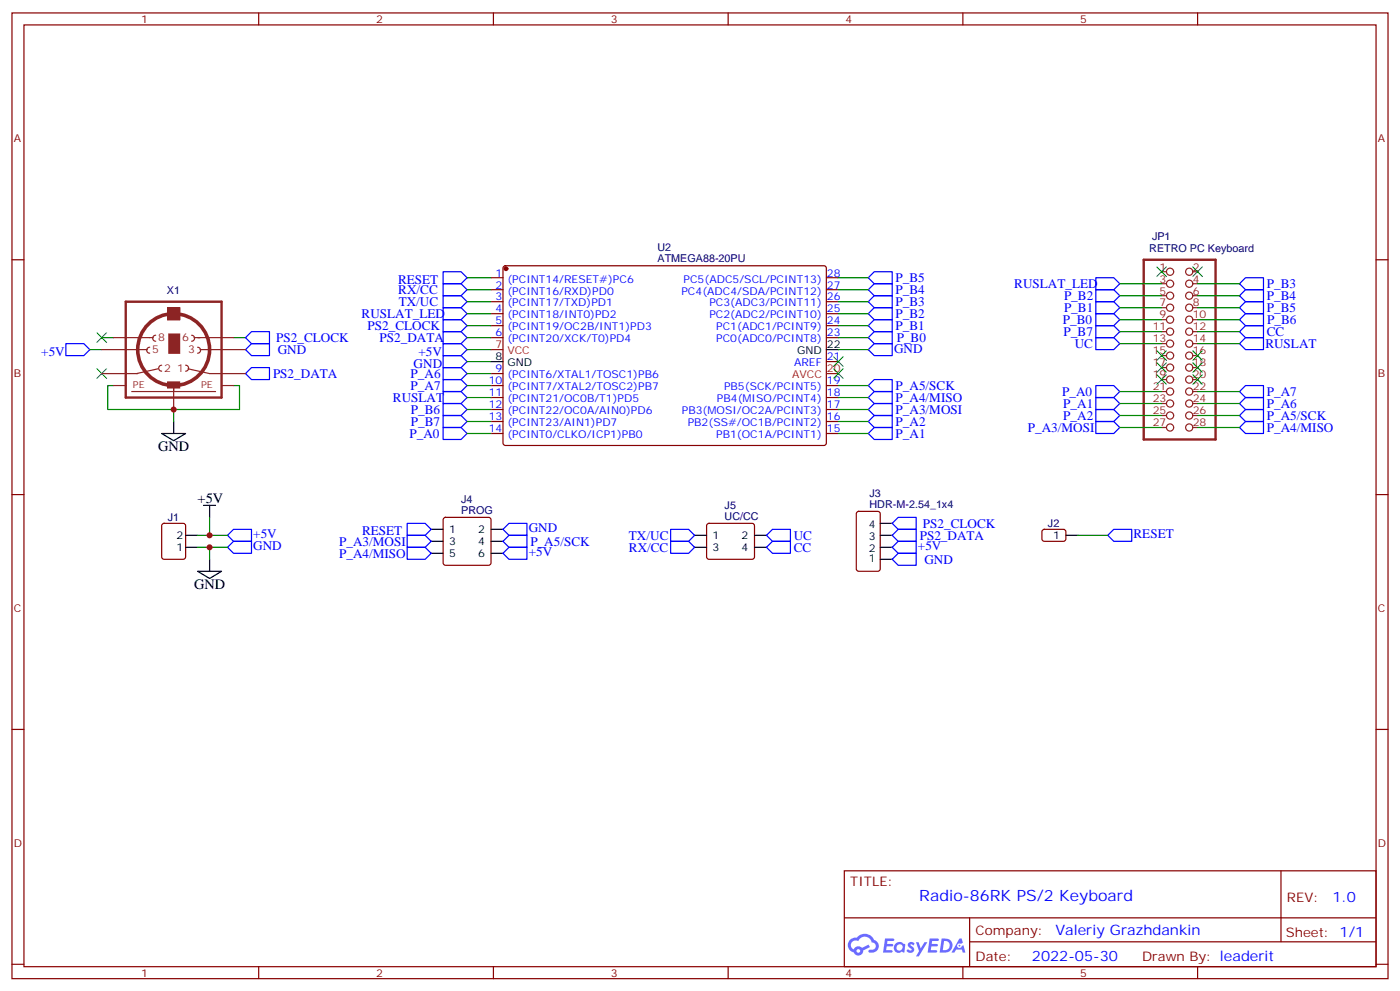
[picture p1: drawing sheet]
<svg xmlns="http://www.w3.org/2000/svg" width="412mm" height="292mm" viewBox="0 0 412 292" stroke-linecap="round" stroke-linejoin="round" font-family="sans-serif">
<g fill="none" stroke="#870000" stroke-width=".35">
<path d="M3.5 3.8h405.4v284.3h-405.4zM7.1 7.3h398.2v277.3h-398.2zM76.2 3.8v3.5M145.3 3.8v3.5M214.5 3.8v3.5M283.6 3.8v3.5M352.8 3.8v3.5M3.5 76.5h3.6M405.3 76.5h3.6M3.5 145.6h3.6M405.3 145.6h3.6M3.5 214.8h3.6"/>
<path d="M405.3 214.8h3.6M248.7 256.4h156.6v28.2h-156.6zM377.3 256.4v20.9M248.7 270.2h156.5M285.6 277.3h119.6M285.6 270.2v14.2M3.5 283.9h3.6M76.2 284.6v3.5M145.3 284.6v3.5M214.5 284.6v3.5M283.6 284.6v3.5M352.8 284.6v3.5"/>
<path d="M405.3 283.9h3.6"/>
</g>
<g fill="#5487ff">
<path d="M267.7 277.6a1.22 1.22 0 0 1 1.7 .2l-.4 .6a.47 .47 0 0 0-.3-.4 .47 .47 0 0 0-.5 .2l.1 .2a1.14 1.14 0 0 1 .8 1.8 1.14 1.14 0 0 1-1.9 0l-.2-.2 .5-.6 .7 .5a.29 .29 0 0 0 .3-.3 .29 .29 0 0 0-.2-.3 1.04 1.04 0 0 1-.6-1.7z"/>
<path d="M260.7 276.3h2.4l.3 .2-.2 .5-1.8 .1-.1 .8h1.5l.3 .4-.3 .4h-1.6l-.2 1.1h1.7l.2 .3-.2 .3-2.6 .1z"/>
<path d="M273.8 276.3h2.4l.3 .2-.1 .5-1.8 .1-.2 .8h1.6l.3 .4-.4 .4h-1.6l-.1 1.1h1.7l.2 .3-.2 .3-2.6 .1z"/>
<path d="M282.6 276.3h.7l.3 1.3-.6 .3a.69 .69 0 0 0-1 .3 .69 .69 0 0 0 .4 .9 .69 .69 0 0 0 .9-.6l.5-.2 .6 2.2h-.8l-.2-.9h-1.8l-.5 .9h-.8z"/>
<path d="M269.8 277.4h.8l.6 1.8 1.1-1.8h.9l-2.6 4.2h-.8l.9-1.5z"/>
<path d="M277.4 276.3l-.6 4.2h1.3a2.11 2.11 0 0 0 2.5-2.1 2.11 2.11 0 0 0-2.5-2.1zM278.1 277.1a1.39 1.39 0 0 1 1.7 1.4 1.39 1.39 0 0 1-1.8 1.3h-.3z"/>
<path d="M263.7 277.9a1.54 1.54 0 0 0-.1 2.2 1.54 1.54 0 0 0 2.2 .1l.6 .3 .3-2.3-.2-.3h-.4a1.49 1.49 0 0 0-2.4 0zM264 278.9a.94 .94 0 0 1 1.8 0 .94 .94 0 0 1-1.8 0z"/>
<path d="M250.4 276.7a2.18 2.18 0 0 0 1.1 3.7 1.44 1.44 0 0 0 1.6 .9 1.44 1.44 0 0 0 1.2-1.4l2-1.1-.5-.7-1.9 1a1.47 1.47 0 0 0-2.4 .4 1.39 1.39 0 0 1-.7-1.9 1.39 1.39 0 0 1 2-.5 2.12 2.12 0 0 1 2.2-1.3 2.12 2.12 0 0 1 1.9 1.7 1.14 1.14 0 0 1 1.1 1.4 1.14 1.14 0 0 1-1.7 .7 .43 .43 0 0 0-.5 .4 .43 .43 0 0 0 .4 .5 1.98 1.98 0 0 0 2.5-1.2 1.98 1.98 0 0 0-1.2-2.6 3.1 3.1 0 0 0-5.3-.6l-.9 .1zM252.3 280a.55 .55 0 0 1 1.1 0 .55 .55 0 0 1-1.1 0z"/>
<circle cx="282.6" cy="278.4" r=".26"/>
</g>
<g fill="none" stroke="#870000" stroke-width=".35">
<path d="M148.4 78.5l.5-.3 94.1 .1 .4 .7v51.7l-.7 .5-94.1-.1-.4-.6v-51.5zM144.6 81.8h3.6M144.6 85.3h3.6M144.6 88.8h3.6M144.6 92.4h3.6M144.6 95.9h3.6M144.6 99.4h3.6M243.4 81.8h3.5M243.4 85.3h3.5M243.4 88.8h3.5M243.4 92.4h3.5M243.4 95.9h3.5"/>
<path d="M243.4 99.4h3.5M144.6 110h3.6M144.6 113.5h3.6M144.6 117.1h3.6M243.4 113.5h3.5M243.4 117.1h3.5M243.4 106.5h3.5M144.6 120.6h3.6M144.6 124.1h3.6M144.6 127.6h3.6M243.4 120.6h3.5M243.4 124.1h3.5"/>
<path d="M243.4 127.6h3.5M47.9 154.3l.4-.2h5.7l.6 .4 .1 9.5-.5 .6-5.9 .1-.6-.5-.1-9.4zM130.8 152.5l.4-.2h12.7l.5 .2 .2 .5v12.7l-.2 .5-.5 .2h-12.7l-.5-.2-.2-.5v-12.7zM208.4 154.3l.4-.2h12.7l.5 .2 .2 .5v9.4l-.7 .5-12.9-.1-.5-.6v-9.2zM252.5 150.8l.4-.2h5.7l.6 .4 .1 16.5-.5 .6-5.9 .1-.6-.5-.1-16.4zM307.2 156.1l.4-.2h5.9l.5 .7-.1 2.4-.6 .4-6-.1-.4-.6v-2.1z"/>
</g>
<circle cx="149" cy="79.1" r=".53" fill="#870000" stroke="#870000" stroke-width=".35"/>
<path d="M144.6 102.9h3.6M243.4 110h3.5" fill="none" stroke="#f00" stroke-width=".35"/>
<g fill="none" stroke="#000" stroke-width=".35">
<path d="M144.6 106.5h3.6M243.4 102.9h3.5M47.6 127.6h7.1l-3.5 2.2zM51.2 124.1v3.5M54.7 157.6h3.5M60 148.8h3.5M61.7 148.8v3.5M127 155.9h3.5M127 159.4h3.5M144.6 155.9h3.6M144.6 159.4h3.6M204.6 157.6h3.5"/>
<path d="M222.2 157.6h3.6M259.3 157.6h3.5M259.3 154.1h3.5M314 157.6h3.5M54.7 161.1h3.5M58.2 168.2h7.1l-3.6 2.1zM61.7 164.7v3.5M127 162.9h3.5M144.6 162.9h3.6M204.6 161.1h3.5M222.2 161.1h3.6M259.3 161.1h3.5"/>
<path d="M259.3 164.7h3.5"/>
</g>
<g fill="none" stroke="#00f" stroke-width=".35">
<path d="M72.3 99.4l1.8-1.8h5.3v3.6h-5.3zM130.5 80h5.3l1.8 1.8-1.8 1.7h-5.3zM130.5 90.6h5.3l1.8 1.8-1.8 1.7h-5.3zM130.5 94.1h5.3l1.8 1.8-1.8 1.7h-5.3zM130.5 97.6h5.3l1.8 1.8-1.8 1.8h-5.3zM130.5 87.1h5.3l1.8 1.7-1.8 1.8h-5.3zM130.5 83.5h5.3l1.8 1.8-1.8 1.8h-5.3zM255.8 99.4l1.7-1.8h5.3v3.6h-5.3zM255.8 95.9l1.7-1.8h5.3v3.5h-5.3zM255.8 92.4l1.7-1.8h5.3v3.5h-5.3zM255.8 88.8l1.7-1.7h5.3v3.5h-5.3zM255.8 85.3l1.7-1.8h5.3v3.6h-5.3z"/>
<path d="M255.8 81.8l1.7-1.8h5.3v3.5h-5.3zM322.8 92.4h5.3l1.7 1.7-1.7 1.8h-5.3zM322.8 88.8h5.3l1.7 1.8-1.7 1.8h-5.3zM322.8 85.3h5.3l1.7 1.8-1.7 1.7h-5.3zM322.8 95.9h5.3l1.7 1.7-1.7 1.8h-5.3zM322.8 99.4h5.3l1.7 1.8-1.7 1.7h-5.3zM322.8 81.8h5.3l1.7 1.7-1.7 1.8h-5.3zM365.1 83.5l1.8-1.7h5.3v3.5h-5.3zM365.1 87.1l1.8-1.8h5.3v3.5h-5.3zM365.1 90.6l1.8-1.8h5.3v3.6h-5.3zM365.1 94.1l1.8-1.7h5.3v3.5h-5.3zM365.1 97.6l1.8-1.7h5.3v3.5h-5.3z"/>
<path d="M19.4 101.2h5.3l1.8 1.7-1.8 1.8h-5.3zM72.3 110l1.8-1.8h5.3v3.6h-5.3zM72.3 102.9l1.8-1.7h5.3v3.5h-5.3zM130.5 108.2h5.3l1.8 1.8-1.8 1.8h-5.3zM130.5 111.8h5.3l1.8 1.7-1.8 1.8h-5.3zM130.5 101.2h5.3l1.8 1.7-1.8 1.8h-5.3zM130.5 104.7h5.3l1.8 1.8-1.8 1.7h-5.3zM130.5 118.8h5.3l1.8 1.8-1.8 1.7h-5.3zM130.5 115.3h5.3l1.8 1.8-1.8 1.7h-5.3zM255.8 117.1l1.7-1.8h5.3v3.5h-5.3zM255.8 113.5l1.7-1.7h5.3v3.5h-5.3zM255.8 102.9l1.7-1.7h5.3v3.5h-5.3z"/>
<path d="M322.8 113.5h5.3l1.7 1.8-1.7 1.8h-5.3zM322.8 117.1h5.3l1.7 1.7-1.7 1.8h-5.3zM365.1 118.8l1.8-1.7h5.3v3.5h-5.3zM365.1 115.3l1.8-1.8h5.3v3.6h-5.3zM365.1 101.2l1.8-1.8h5.3v3.5h-5.3zM130.5 125.9h5.3l1.8 1.7-1.8 1.8h-5.3zM130.5 122.3h5.3l1.8 1.8-1.8 1.8h-5.3zM255.8 127.6l1.7-1.7h5.3v3.5h-5.3zM255.8 124.1l1.7-1.8h5.3v3.6h-5.3zM255.8 120.6l1.7-1.8h5.3v3.5h-5.3zM322.8 120.6h5.3l1.7 1.7-1.7 1.8h-5.3zM322.8 124.1h5.3l1.7 1.8-1.7 1.7h-5.3z"/>
<path d="M365.1 125.9l1.8-1.8h5.3v3.5h-5.3zM365.1 122.3l1.8-1.7h5.3v3.5h-5.3zM67 157.6l1.8-1.7h5.3v3.5h-5.3zM119.9 154.1h5.3l1.8 1.8-1.8 1.7h-5.3zM119.9 157.6h5.3l1.8 1.8-1.8 1.7h-5.3zM148.2 155.9l1.7-1.8h5.3v3.5h-5.3zM149.9 157.6h5.3v3.5h-5.3l-1.7-1.7zM197.6 155.9h5.2l1.8 1.7-1.8 1.8h-5.2zM197.6 159.4h5.2l1.8 1.7-1.8 1.8h-5.2zM225.8 157.6l1.7-1.7h5.3v3.5h-5.3zM262.8 154.1l1.8-1.8h5.3v3.6h-5.3zM262.8 157.6l1.8-1.7h5.3v3.5h-5.3z"/>
<path d="M326.3 157.6l1.8-1.7h5.3v3.5h-5.3zM67 161.1l1.8-1.7h5.3v3.5h-5.3zM119.9 161.1h5.3l1.8 1.8-1.8 1.8h-5.3zM148.2 162.9l1.7-1.8h5.3v3.6h-5.3zM225.8 161.1l1.7-1.7h5.3v3.5h-5.3zM262.8 161.1l1.8-1.7h5.3v3.5h-5.3zM262.8 164.7l1.8-1.8h5.3v3.5h-5.3z"/>
</g>
<g fill="none" stroke="#008700" stroke-width=".35">
<path d="M30 99.4h3.5M68.8 99.4h3.5M137.6 99.4h7M137.6 95.9h7M137.6 92.4h7M137.6 81.8h7M137.6 88.8h7M137.6 85.3h7M246.9 99.4h8.9M246.9 95.9h8.9M246.9 92.4h8.9M246.9 81.8h8.9"/>
<path d="M246.9 88.8h8.9M246.9 85.3h8.9M329.8 83.5h12.4M329.8 97.6h12.4M329.8 94.1h12.4M329.8 90.6h12.4M329.8 87.1h12.4M352.8 83.5h12.3M352.8 97.6h12.3M352.8 94.1h12.3M352.8 90.6h12.3M352.8 87.1h12.3"/>
<path d="M26.5 102.9h3.5M33.5 113.5h-1.8v7.1h19.5M68.8 113.5h1.8v7.1h-19.4v3.5M137.6 113.5h7M137.6 110h7M137.6 117.1h7M137.6 102.9h7M137.6 106.5h7M246.9 113.5h8.9M246.9 117.1h8.9M246.9 102.9h8.9M329.8 101.2h12.4"/>
<path d="M329.8 118.8h12.4M329.8 115.3h12.4M352.8 101.2h12.3M352.8 118.8h12.3M352.8 115.3h12.3M137.6 127.6h7M137.6 120.6h7M137.6 124.1h7M246.9 127.6h8.9M246.9 120.6h8.9M246.9 124.1h8.9M329.8 125.9h12.4"/>
<path d="M329.8 122.3h12.4M352.8 125.9h12.3M352.8 122.3h12.3M58.2 157.6h8.8M61.7 152.3v5.3M317.5 157.6h8.8M58.2 161.1h8.8M61.7 161.1v3.6"/>
</g>
<g fill="none" stroke="#3c3" stroke-width=".35">
<path d="M340.8 78.6l2.8 2.8M343.6 78.6l-2.8 2.8M351.4 78.6l2.8 2.8M354.2 78.6l-2.8 2.8M28.6 98l2.8 2.8M31.4 98l-2.8 2.8M28.6 108.6l2.8 2.8M31.4 108.6l-2.8 2.8M245.5 105.1l2.9 2.8M245.5 108.6l2.9 2.8M248.4 105.1l-2.9 2.8M248.4 108.6l-2.9 2.8"/>
<path d="M340.8 103.3l2.8 2.8M340.8 106.8l2.8 2.8M340.8 110.3l2.8 2.9M343.6 103.3l-2.8 2.8M343.6 106.8l-2.8 2.8M343.6 110.3l-2.8 2.9M351.4 103.3l2.8 2.8M351.4 106.8l2.8 2.8M351.4 110.3l2.8 2.9M354.2 103.3l-2.8 2.8M354.2 106.8l-2.8 2.8M354.2 110.3l-2.8 2.9"/>
</g>
<path d="M336.9 76.5h21.2v52.9h-21.2zM37 88.8h28.3v28.3h-28.3z" fill="none" stroke="#8c2424" stroke-width=".71"/>
<g fill="none" stroke="#8c2424" stroke-width=".35">
<path d="M33.5 99.4h11.7M45.9 98.7a.88 .88 0 0 0-.9 .9 .88 .88 0 0 0 .9 .9M49.4 90.6h3.5v3.5h-3.5zM56.4 98.7a.88 .88 0 0 1 .9 .9 .88 .88 0 0 1-.9 .9M57.1 99.4h11.7M342.2 80h1.4M342.2 83.5h1.4M342.2 87.1h1.4M342.2 90.6h1.4M342.2 94.1h1.4M342.2 97.6h1.4M351.4 80h1.4"/>
<path d="M351.4 83.5h1.4M351.4 87.1h1.4M351.4 90.6h1.4M351.4 94.1h1.4M351.4 97.6h1.4M30 102.9h13.4M30 110h10.6M33.5 113.5h3.5M38.8 115.3h24.7M44.1 102.2a.88 .88 0 0 0-.9 .9 .88 .88 0 0 0 .9 .9M46.6 108.6l-6.4 1.4M47.6 107.5a.88 .88 0 0 0-.9 .9 .88 .88 0 0 0 .9 .9"/>
<path d="M51.2 113.5v7.1M54.7 107.5a.88 .88 0 0 1 .9 .9 .88 .88 0 0 1-.9 .9M55.4 108.6l6.3 1.4h10.6M58.2 102.2a.88 .88 0 0 1 .9 .9 .88 .88 0 0 1-.9 .9M58.9 102.9h13.4M65.3 113.5h3.5M342.2 101.2h1.4M342.2 104.7h1.4M342.2 108.2h1.4M342.2 111.8h1.4M342.2 115.3h1.4M342.2 118.8h1.4"/>
<path d="M351.4 101.2h1.4M351.4 104.7h1.4M351.4 108.2h1.4M351.4 111.8h1.4M351.4 115.3h1.4M351.4 118.8h1.4M342.2 122.3h1.4M342.2 125.9h1.4M351.4 122.3h1.4M351.4 125.9h1.4"/>
<circle cx="344.7" cy="80" r="1.06"/>
<circle cx="344.7" cy="87.1" r="1.06"/>
<circle cx="344.7" cy="90.6" r="1.06"/>
<circle cx="344.7" cy="94.1" r="1.06"/>
<circle cx="344.7" cy="97.6" r="1.06"/>
<circle cx="344.7" cy="83.5" r="1.06"/>
<circle cx="350.3" cy="90.6" r="1.06"/>
<circle cx="350.3" cy="87.1" r="1.06"/>
<circle cx="350.3" cy="94.1" r="1.06"/>
<circle cx="350.3" cy="80" r="1.06"/>
<circle cx="350.3" cy="83.5" r="1.06"/>
<circle cx="350.3" cy="97.6" r="1.06"/>
<circle cx="344.7" cy="101.2" r="1.06"/>
<circle cx="344.7" cy="104.7" r="1.06"/>
<circle cx="344.7" cy="108.2" r="1.06"/>
<circle cx="344.7" cy="118.8" r="1.06"/>
<circle cx="344.7" cy="111.8" r="1.06"/>
<circle cx="344.7" cy="115.3" r="1.06"/>
<circle cx="350.3" cy="108.2" r="1.06"/>
<circle cx="350.3" cy="101.2" r="1.06"/>
<circle cx="350.3" cy="104.7" r="1.06"/>
<circle cx="350.3" cy="118.8" r="1.06"/>
<circle cx="350.3" cy="111.8" r="1.06"/>
<circle cx="350.3" cy="115.3" r="1.06"/>
<circle cx="344.7" cy="122.3" r="1.06"/>
<circle cx="344.7" cy="125.9" r="1.06"/>
<circle cx="350.3" cy="122.3" r="1.06"/>
<circle cx="350.3" cy="125.9" r="1.06"/>
</g>
<circle cx="51.2" cy="102.9" r="10.6" fill="none" stroke="#8c2424" stroke-width="1.1"/>
<g fill="#8c2424" stroke="#8c2424" stroke-width=".35">
<path d="M49.4 90.6h3.5v3.5h-3.5z"/>
<path d="M49.4 112.5h3.5v1.7h-3.5z"/>
<path d="M49.7 98.4h3.2v5.6h-3.2z"/>
</g>
<g fill="#c00">
<circle cx="61.7" cy="161.1" r=".88"/>
<circle cx="61.7" cy="157.6" r=".88"/>
<circle cx="51.2" cy="120.6" r=".88"/>
</g>
<text font-size="4.6" fill="#00f" x="270.8" y="265.4">Radio-86RK PS/2 Keyboard</text>
<g font-size="4.2">
<text x="46.6" y="132.9">GND</text>
<text x="58.2" y="148.1">+5V</text>
<text x="57.1" y="173.5">GND</text>
</g>
<g font-size="4.2" fill="#00f">
<text x="392.5" y="265.7">1.0</text>
<text x="310.9" y="275.2">Valeriy Grazhdankin</text>
<text x="304" y="283">2022-05-30</text>
</g>
<g font-size="3.9" fill="#00f">
<text x="117.2" y="83.5">RESET</text>
<text x="263.8" y="83.1">P_B5</text>
<text x="117.3" y="86.6">RX/CC</text>
<text x="263.8" y="86.6">P_B4</text>
<text x="298.8" y="84.9">RUSLAT_LED</text>
<text x="313.4" y="88.4">P_B2</text>
<text x="373.2" y="84.8">P_B3</text>
<text x="373.2" y="88.4">P_B4</text>
<text x="106.5" y="93.7">RUSLAT_LED</text>
<text x="117.4" y="90.1">TX/UC</text>
<text x="263.8" y="93.7">P_B2</text>
<text x="263.8" y="90.1">P_B3</text>
<text x="313.1" y="95.4">P_B0</text>
<text x="313.4" y="91.9">P_B1</text>
<text x="373.2" y="91.9">P_B5</text>
<text x="373.3" y="95.4">P_B6</text>
<text x="81.4" y="100.7">PS2_CLOCK</text>
<text x="108.3" y="97.2">PS2_CLOCK</text>
<text x="111.8" y="100.7">PS2_DATA</text>
<text x="263.8" y="97.2">P_B1</text>
<text x="264.1" y="100.7">P_B0</text>
<text x="313.3" y="98.9">P_B7</text>
<text x="373.2" y="99">CC</text>
<text x="12.2" y="104.7">+5V</text>
<text x="81.8" y="104.3">GND</text>
<text x="123.3" y="104.7">+5V</text>
<text x="263.3" y="103.8">GND</text>
<text x="316.6" y="102.5">UC</text>
<text x="372.7" y="102.5">RUSLAT</text>
<text x="80.4" y="111.3">PS2_DATA</text>
<text x="120.9" y="111.3">P_A6</text>
<text x="121.8" y="108.2">GND</text>
<text x="115.8" y="118.3">RUSLAT</text>
<text x="120.9" y="114.8">P_A7</text>
<text x="263.8" y="118.3">P_A4/MISO</text>
<text x="263.8" y="114.8">P_A5/SCK</text>
<text x="312.9" y="116.6">P_A0</text>
<text x="373.2" y="116.6">P_A7</text>
<text x="121.1" y="121.9">P_B6</text>
<text x="121.1" y="125.4">P_B7</text>
<text x="263.8" y="125.4">P_A2</text>
<text x="263.8" y="121.9">P_A3/MOSI</text>
<text x="313.2" y="120.1">P_A1</text>
<text x="313.2" y="123.6">P_A2</text>
<text x="373.2" y="123.6">P_A5/SCK</text>
<text x="373.2" y="120.1">P_A6</text>
<text x="120.6" y="129">P_A0</text>
<text x="263.8" y="128.9">P_A1</text>
<text x="302.8" y="127.2">P_A3/MOSI</text>
<text x="373.2" y="127.2">P_A4/MISO</text>
<text x="271.9" y="155.4">PS2_CLOCK</text>
<text x="74.6" y="158.5">+5V</text>
<text x="99.9" y="160.7">P_A3/MOSI</text>
<text x="106.7" y="157.6">RESET</text>
<text x="155.8" y="156.7">GND</text>
<text x="156.2" y="160.7">P_A5/SCK</text>
<text x="185.3" y="159">TX/UC</text>
<text x="233.8" y="158.9">UC</text>
<text x="270.9" y="158.9">PS2_DATA</text>
<text x="333.9" y="158.5">RESET</text>
<text x="74.6" y="162">GND</text>
<text x="99.9" y="164.2">P_A4/MISO</text>
<text x="155.8" y="163.8">+5V</text>
<text x="185.3" y="162.5">RX/CC</text>
<text x="233.8" y="162.4">CC</text>
<text x="270.4" y="162">+5V</text>
<text x="272.3" y="166">GND</text>
</g>
<g font-size="3.9" fill="#800">
<text x="250.5" y="261">TITLE:</text>
<text x="379.1" y="265.7">REV:</text>
<text x="287.4" y="275.2">Company:</text>
<text x="378.7" y="275.8">Sheet: 1/1</text>
<text x="287.4" y="282.9">Date:</text>
<text x="336.4" y="282.9">Drawn By: leaderit</text>
</g>
<g font-size="3.2" fill="#800">
<text x="41.6" y="6.8">1</text>
<text x="110.8" y="6.8">2</text>
<text x="179.9" y="6.8">3</text>
<text x="249.1" y="6.8">4</text>
<text x="318.2" y="6.8">5</text>
<text x="4.1" y="41.9">A</text>
<text x="405.9" y="41.9">A</text>
<text x="4.1" y="111.1">B</text>
<text x="405.9" y="111.1">B</text>
<text x="4.1" y="180.2">C</text>
<text x="405.9" y="180.2">C</text>
<text x="4.1" y="249.3">D</text>
<text x="405.9" y="249.3">D</text>
<text x="41.6" y="287.6">1</text>
<text x="110.8" y="287.6">2</text>
<text x="179.9" y="287.6">3</text>
<text x="249.1" y="287.6">4</text>
<text x="318.2" y="287.6">5</text>
</g>
<g font-size="3.2" fill="#000080">
<text x="339.4" y="70.6">JP1</text>
<text x="193.7" y="77.1">ATMEGA88-20PU</text>
<text x="193.7" y="73.9">U2</text>
<text x="338.5" y="74.1">RETRO PC Keyboard</text>
<text x="49.1" y="86.4">X1</text>
<text x="135.8" y="148">J4</text>
<text x="213.5" y="149.8">J5</text>
<text x="256.1" y="149.5">HDR-M-2.54_1x4</text>
<text x="256.1" y="146.3">J3</text>
<text x="49.4" y="153.5">J1</text>
<text x="135.8" y="151.3">PROG</text>
<text x="213.5" y="153">UC/CC</text>
<text x="308.7" y="155.2">J2</text>
</g>
<g font-size="3.2" fill="#00f">
<text x="146" y="81.4">1</text>
<text x="149.5" y="83.2">(PCINT14/RESET#)PC6</text>
<text x="201.4" y="83.2">PC5(ADC5/SCL/PCINT13)</text>
<text x="243.6" y="81.4">28</text>
<text x="146" y="84.9">2</text>
<text x="146" y="88.5">3</text>
<text x="149.5" y="86.7">(PCINT16/RXD)PD0</text>
<text x="200.7" y="86.7">PC4(ADC4/SDA/PCINT12)</text>
<text x="243.6" y="88.5">26</text>
<text x="243.6" y="84.9">27</text>
<text x="146" y="92">4</text>
<text x="146" y="95.5">5</text>
<text x="149.5" y="90.2">(PCINT17/TXD)PD1</text>
<text x="149.5" y="93.8">(PCINT18/INT0)PD2</text>
<text x="209" y="93.8">PC2(ADC2/PCINT10)</text>
<text x="209" y="90.2">PC3(ADC3/PCINT11)</text>
<text x="243.6" y="95.5">24</text>
<text x="243.6" y="92">25</text>
<text x="146" y="99.1">6</text>
<text x="149.5" y="97.3">(PCINT19/OC2B/INT1)PD3</text>
<text x="149.5" y="100.8">(PCINT20/XCK/T0)PD4</text>
<text x="211" y="100.8">PC0(ADC0/PCINT8)</text>
<text x="211" y="97.3">PC1(ADC1/PCINT9)</text>
<text x="243.6" y="99.1">23</text>
<text x="233.9" y="107.9">AREF</text>
<text x="243.6" y="106.1">21</text>
<text x="144" y="113.2">10</text>
<text x="146" y="109.6">9</text>
<text x="149.5" y="111.4">(PCINT6/XTAL1/TOSC1)PB6</text>
<text x="243.6" y="113.2">19</text>
<text x="144" y="116.7">11</text>
<text x="149.5" y="114.9">(PCINT7/XTAL2/TOSC2)PB7</text>
<text x="149.5" y="118.5">(PCINT21/OC0B/T1)PD5</text>
<text x="211.2" y="118.5">PB4(MISO/PCINT4)</text>
<text x="213.3" y="114.9">PB5(SCK/PCINT5)</text>
<text x="243.6" y="116.7">18</text>
<text x="144" y="120.2">12</text>
<text x="144" y="123.8">13</text>
<text x="149.5" y="122">(PCINT22/OC0A/AIN0)PD6</text>
<text x="149.5" y="125.5">(PCINT23/AIN1)PD7</text>
<text x="200.9" y="122">PB3(MOSI/OC2A/PCINT3)</text>
<text x="202.6" y="125.5">PB2(SS#/OC1B/PCINT2)</text>
<text x="243.6" y="123.8">16</text>
<text x="243.6" y="120.2">17</text>
<text x="144" y="127.3">14</text>
<text x="149.5" y="129">(PCINT0/CLKO/ICP1)PB0</text>
<text x="211" y="129">PB1(OC1A/PCINT1)</text>
<text x="243.6" y="127.3">15</text>
</g>
<g font-size="3.2" fill="#8d2323">
<text x="341.6" y="79.7">1</text>
<text x="341.6" y="83.2">3</text>
<text x="351.4" y="79.7">2</text>
<text x="351.4" y="83.2">4</text>
<text x="341.6" y="86.7">5</text>
<text x="351.4" y="86.7">6</text>
<text x="341.6" y="90.2">7</text>
<text x="341.6" y="93.8">9</text>
<text x="351.4" y="90.2">8</text>
<text x="351.4" y="93.8">10</text>
<text x="46.6" y="100.5">8</text>
<text x="53.6" y="100.5">6</text>
<text x="339.6" y="97.3">11</text>
<text x="339.6" y="100.8">13</text>
<text x="351.4" y="97.3">12</text>
<text x="351.4" y="100.8">14</text>
<text x="44.8" y="104">5</text>
<text x="55.4" y="104">3</text>
<text x="339.6" y="104.4">15</text>
<text x="339.6" y="107.9">17</text>
<text x="351.4" y="104.4">16</text>
<text x="351.4" y="107.9">18</text>
<text x="48.3" y="109.6">2</text>
<text x="52.2" y="109.6">1</text>
<text x="339.6" y="111.4">19</text>
<text x="351.4" y="111.4">20</text>
<text x="339.6" y="114.9">21</text>
<text x="339.6" y="118.5">23</text>
<text x="351.4" y="114.9">22</text>
<text x="351.4" y="118.5">24</text>
<text x="339.6" y="122">25</text>
<text x="339.6" y="125.5">27</text>
<text x="351.4" y="122">26</text>
<text x="351.4" y="125.5">28</text>
</g>
<g font-size="3.2" fill="#f00">
<text x="146" y="102.6">7</text>
<text x="149.5" y="104.4">VCC</text>
<text x="233.3" y="111.4">AVCC</text>
<text x="243.6" y="109.6">20</text>
</g>
<g font-size="3.2">
<text x="146" y="106.1">8</text>
<text x="149.5" y="107.9">GND</text>
<text x="234.8" y="104.4">GND</text>
<text x="243.6" y="102.6">22</text>
<text x="256" y="155.5">4</text>
<text x="52" y="158.7">2</text>
<text x="132.3" y="156.9">1</text>
<text x="132.3" y="160.4">3</text>
<text x="140.9" y="156.9">2</text>
<text x="140.9" y="160.4">4</text>
<text x="209.9" y="158.7">1</text>
<text x="218.5" y="158.7">2</text>
<text x="256" y="159">3</text>
<text x="310.2" y="158.7">1</text>
<text x="52" y="162.2">1</text>
<text x="132.3" y="164">5</text>
<text x="140.9" y="164">6</text>
<text x="209.9" y="162.2">3</text>
<text x="218.5" y="162.2">4</text>
<text x="256" y="165.4">1</text>
<text x="256" y="162.6">2</text>
</g>
<g font-size="2.8" fill="#8d2323">
<text x="39.2" y="114.2">PE</text>
<text x="59.3" y="114.2">PE</text>
</g>
</svg>
